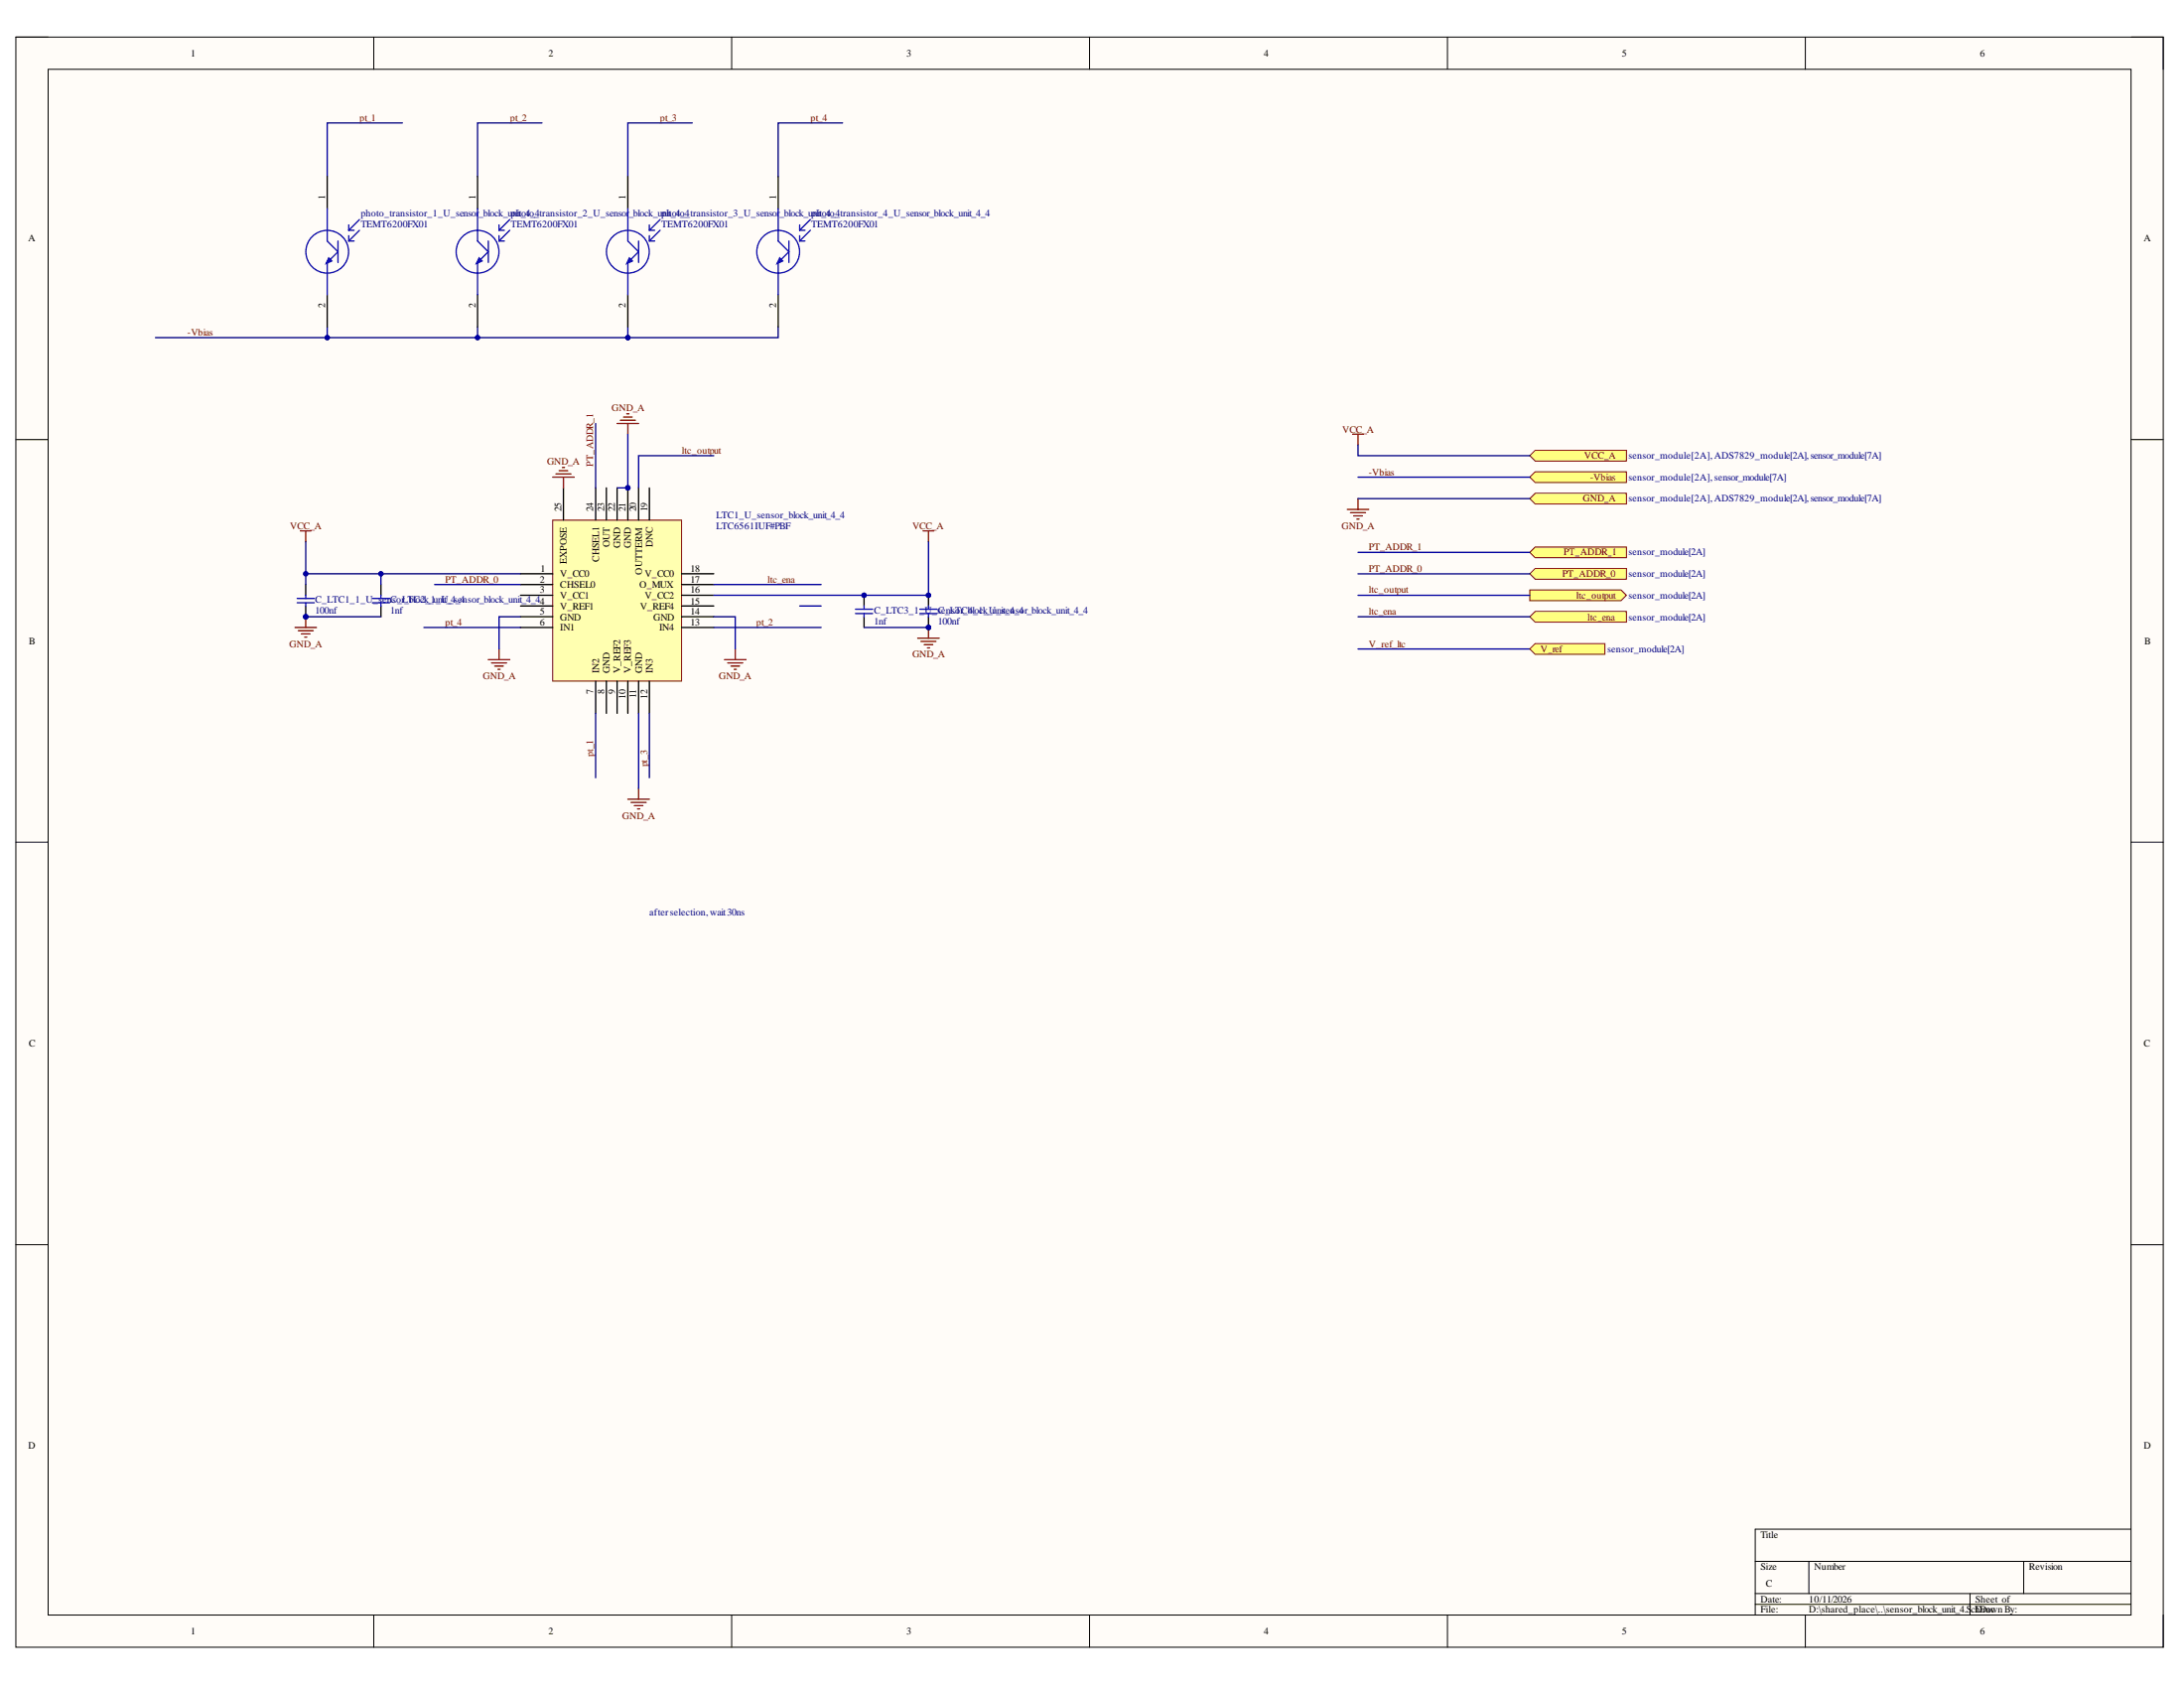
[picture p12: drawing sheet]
<svg xmlns="http://www.w3.org/2000/svg" width="279mm" height="216mm" viewBox="0 0 279 216" stroke-linecap="round" stroke-linejoin="round" font-family="sans-serif">
<path d="M2 4.7h274.7v206h-274.7z" fill-rule="evenodd" fill="#fffcf8"/>
<path d="M2 4.7h274.7v206h-274.7z" fill="none" stroke="#000" stroke-width=".13"/>
<path d="M6.2 8.9h266.4v197.7h-266.4z" fill-rule="evenodd" fill="#fffcf8"/>
<g fill="none" stroke="#000" stroke-width=".13">
<path d="M2 4.7h4.2M6.2 8.9h266.4v197.7h-266.4zM47.8 4.7v4.2M93.6 4.7v4.2M139.4 4.7v4.2M185.2 4.7v4.2M231 4.7v4.2M272.6 4.7h4.1v4.2M2 56.2h4.2M272.6 56.2h4.1M2 107.7h4.2M272.6 107.7h4.1"/>
<path d="M2 159.2h4.2M272.6 159.2h4.1M224.5 199.7h48.1M231.4 199.7v4.1M258.9 199.7v4.1M272.6 195.6h-48.1v11M47.8 206.6v4.1M93.6 206.6v4.1M139.4 206.6v4.1M185.2 206.6v4.1M224.5 203.8h48.1M224.5 205.2h48.1"/>
<path d="M231 206.6v4.1M252 203.8v2.8M276.7 206.6v4.1"/>
</g>
<circle cx="80.3" cy="62.4" r=".27" fill="#000080"/>
<circle cx="80.3" cy="62.4" r=".27" fill="none" stroke="#000080" stroke-width=".13"/>
<path d="M70.7 66.5h16.5v20.6h-16.5z" fill-rule="evenodd" fill="#ffffb0"/>
<path d="M70.7 66.5h16.5v20.6h-16.5z" fill="none" stroke="#800000" stroke-width=".13"/>
<g fill="none" stroke="#000" stroke-width=".17">
<path d="M66.6 73.4h4.1M66.6 74.8h4.1M66.6 76.1h4.1M66.6 77.5h4.1M66.6 78.9h4.1M80.3 62.4v4.1M81.7 62.4v4.1M83.1 62.4v4.1M87.2 73.4h4.1M87.2 74.8h4.1M87.2 76.1h4.1M87.2 77.5h4.1"/>
<path d="M87.2 78.9h4.1M66.6 80.3h4.1M76.2 87.1v4.1M77.6 87.1v4.1M78.9 87.1v4.1M80.3 87.1v4.1M81.7 87.1v4.1M83.1 87.1v4.1M87.2 80.3h4.1"/>
</g>
<circle cx="80.3" cy="62.4" r=".27" fill="#000080"/>
<circle cx="80.3" cy="62.4" r=".27" fill="none" stroke="#000080" stroke-width=".13"/>
<path d="M72.1 62.4v4.1M76.2 62.4v4.1M77.6 62.4v4.1M78.9 62.4v4.1" fill="none" stroke="#000" stroke-width=".17"/>
<path d="M38.4 67.9h1.4M39.1 67.9v1.4" fill="none" stroke="#800000" stroke-width=".17"/>
<circle cx="39.1" cy="78.9" r=".28" fill="#000080"/>
<circle cx="39.1" cy="78.9" r=".28" fill="none" stroke="#000080" stroke-width=".13"/>
<path d="M39.1 74.8v1.3M39.1 77.5v1.4" fill="none" stroke="#000" stroke-width=".17"/>
<circle cx="39.1" cy="78.9" r=".28" fill="#000080"/>
<circle cx="39.1" cy="78.9" r=".28" fill="none" stroke="#000080" stroke-width=".13"/>
<path d="M38 77.1h2.2M38 76.5h2.2M39.1 76.1v.4M39.1 77.1v.4" fill="none" stroke="#00f" stroke-width=".17"/>
<path d="M39.1 78.9v1.4M37.7 80.3h2.8M38.2 80.7h1.9M38.6 81.1h1.1M39 81.5h.3" fill="none" stroke="#800000" stroke-width=".17"/>
<circle cx="39.1" cy="78.9" r=".28" fill="#000080"/>
<circle cx="39.1" cy="78.9" r=".28" fill="none" stroke="#000080" stroke-width=".13"/>
<path d="M48.7 74.8v1.3M48.7 77.5v1.4" fill="none" stroke="#000" stroke-width=".17"/>
<path d="M47.6 77.1h2.2M47.6 76.5h2.2M48.7 76.1v.4M48.7 77.1v.4" fill="none" stroke="#00f" stroke-width=".17"/>
<path d="M118.1 67.9h1.4M118.8 67.9v1.4" fill="none" stroke="#800000" stroke-width=".17"/>
<circle cx="118.8" cy="76.1" r=".28" fill="#000080"/>
<circle cx="118.8" cy="76.1" r=".28" fill="none" stroke="#000080" stroke-width=".13"/>
<circle cx="118.8" cy="80.3" r=".28" fill="#000080"/>
<circle cx="118.8" cy="80.3" r=".28" fill="none" stroke="#000080" stroke-width=".13"/>
<path d="M118.8 76.1v1.4" fill="none" stroke="#000" stroke-width=".17"/>
<circle cx="118.8" cy="76.1" r=".28" fill="#000080"/>
<circle cx="118.8" cy="76.1" r=".28" fill="none" stroke="#000080" stroke-width=".13"/>
<path d="M118.8 78.9v1.4" fill="none" stroke="#000" stroke-width=".17"/>
<circle cx="118.8" cy="80.3" r=".28" fill="#000080"/>
<circle cx="118.8" cy="80.3" r=".28" fill="none" stroke="#000080" stroke-width=".13"/>
<path d="M117.7 78.5h2.2M117.7 77.9h2.2M118.8 77.5v.4M118.8 78.5v.4" fill="none" stroke="#00f" stroke-width=".17"/>
<path d="M117.4 81.6h2.8M117.8 82h1.9M118.2 82.5h1.1M118.6 82.9h.3M118.8 80.3v1.3" fill="none" stroke="#800000" stroke-width=".17"/>
<circle cx="118.8" cy="80.3" r=".28" fill="#000080"/>
<circle cx="118.8" cy="80.3" r=".28" fill="none" stroke="#000080" stroke-width=".13"/>
<circle cx="110.5" cy="76.1" r=".28" fill="#000080"/>
<circle cx="110.5" cy="76.1" r=".28" fill="none" stroke="#000080" stroke-width=".13"/>
<path d="M110.5 76.1v1.4" fill="none" stroke="#000" stroke-width=".17"/>
<circle cx="110.5" cy="76.1" r=".28" fill="#000080"/>
<circle cx="110.5" cy="76.1" r=".28" fill="none" stroke="#000080" stroke-width=".13"/>
<path d="M110.5 78.9v1.4" fill="none" stroke="#000" stroke-width=".17"/>
<path d="M109.4 78.5h2.2M109.4 77.9h2.2M110.5 77.5v.4M110.5 78.5v.4" fill="none" stroke="#00f" stroke-width=".17"/>
<g fill="none" stroke="#800000" stroke-width=".17">
<path d="M78.9 54.2h2.8M79.4 53.8h1.9M79.8 53.3h1.1M80.2 52.9h.3M80.3 54.2v1.3M173 55.5h1.4M173.7 55.5v1.4M172.4 65.2h2.7M172.8 65.6h1.9M173.2 66h1.1M173.6 66.4h.3M173.7 63.8v1.4"/>
<path d="M62.5 84.4h2.7M62.9 84.8h1.9M63.3 85.2h1.1M63.7 85.6h.3M63.8 83v1.4M92.7 84.4h2.7M93.1 84.8h1.9M93.5 85.2h1.1M93.9 85.6h.3M94.1 83v1.4M80.3 102.2h2.8M80.7 102.6h2"/>
<path d="M81.1 103h1.1M81.6 103.5h.2M81.7 100.8v1.4"/>
</g>
<path d="M195.7 58.3l.7-.7h11.7v1.4h-11.7z" fill-rule="evenodd" fill="#ffff80"/>
<path d="M195.7 58.3l.7-.7h11.7v1.4h-11.7z" fill="none" stroke="#800000" stroke-width=".13"/>
<path d="M195.7 61l.7-.7h11.7v1.4h-11.7z" fill-rule="evenodd" fill="#ffff80"/>
<path d="M195.7 61l.7-.7h11.7v1.4h-11.7z" fill="none" stroke="#800000" stroke-width=".13"/>
<path d="M195.7 63.8l.7-.7h11.7v1.4h-11.7z" fill-rule="evenodd" fill="#ffff80"/>
<path d="M195.7 63.8l.7-.7h11.7v1.4h-11.7z" fill="none" stroke="#800000" stroke-width=".13"/>
<path d="M195.7 70.7l.7-.7h11.7v1.3h-11.7z" fill-rule="evenodd" fill="#ffff80"/>
<path d="M195.7 70.7l.7-.7h11.7v1.3h-11.7z" fill="none" stroke="#800000" stroke-width=".13"/>
<path d="M195.7 73.4l.7-.7h11.7v1.4h-11.7z" fill-rule="evenodd" fill="#ffff80"/>
<path d="M195.7 73.4l.7-.7h11.7v1.4h-11.7z" fill="none" stroke="#800000" stroke-width=".13"/>
<path d="M195.7 75.5h11.7l.7 .6-.7 .7h-11.7z" fill-rule="evenodd" fill="#ffff80"/>
<path d="M195.7 75.5h11.7l.7 .6-.7 .7h-11.7z" fill="none" stroke="#800000" stroke-width=".13"/>
<path d="M195.7 78.9l.7-.7h11.7v1.4h-11.7z" fill-rule="evenodd" fill="#ffff80"/>
<path d="M195.7 78.9l.7-.7h11.7v1.4h-11.7z" fill="none" stroke="#800000" stroke-width=".13"/>
<path d="M71.9 59.8h.3M70.7 61h2.8M71.1 60.6h1.9M71.5 60.2h1.1M72.1 61v1.4" fill="none" stroke="#800000" stroke-width=".17"/>
<path d="M39.1 78.9h9.6M91.3 74.8h13.7M54.2 80.3h12.4M76.2 91.2v8.3M83.1 91.2v8.3M91.3 80.3h13.7" fill="none" stroke="#000080" stroke-width=".17"/>
<circle cx="39.1" cy="78.9" r=".28" fill="#000080"/>
<circle cx="39.1" cy="78.9" r=".28" fill="none" stroke="#000080" stroke-width=".13"/>
<path d="M48.7 73.4v1.4" fill="none" stroke="#000080" stroke-width=".17"/>
<circle cx="48.7" cy="73.4" r=".27" fill="#000080"/>
<circle cx="48.7" cy="73.4" r=".27" fill="none" stroke="#000080" stroke-width=".13"/>
<path d="M110.5 80.3h8.3" fill="none" stroke="#000080" stroke-width=".17"/>
<circle cx="118.8" cy="80.3" r=".28" fill="#000080"/>
<circle cx="118.8" cy="80.3" r=".28" fill="none" stroke="#000080" stroke-width=".13"/>
<path d="M76.2 54.2v8.2M55.6 74.8h11M66.6 78.9h-2.8v4.1M78.9 62.4h1.4M91.3 78.9h2.8v4.1" fill="none" stroke="#000080" stroke-width=".17"/>
<circle cx="80.3" cy="62.4" r=".27" fill="#000080"/>
<circle cx="80.3" cy="62.4" r=".27" fill="none" stroke="#000080" stroke-width=".13"/>
<path d="M80.3 55.5v6.9" fill="none" stroke="#000080" stroke-width=".17"/>
<circle cx="80.3" cy="62.4" r=".27" fill="#000080"/>
<circle cx="80.3" cy="62.4" r=".27" fill="none" stroke="#000080" stroke-width=".13"/>
<path d="M91.3 58.3h-9.6v4.1M102.3 77.5h2.7M118.8 69.3v6.8h-27.5M81.7 91.2v9.6" fill="none" stroke="#000080" stroke-width=".17"/>
<circle cx="110.5" cy="76.1" r=".28" fill="#000080"/>
<circle cx="110.5" cy="76.1" r=".28" fill="none" stroke="#000080" stroke-width=".13"/>
<circle cx="118.8" cy="76.1" r=".28" fill="#000080"/>
<circle cx="118.8" cy="76.1" r=".28" fill="none" stroke="#000080" stroke-width=".13"/>
<path d="M39.1 69.3v4.1" fill="none" stroke="#000080" stroke-width=".17"/>
<circle cx="39.1" cy="73.4" r=".27" fill="#000080"/>
<circle cx="39.1" cy="73.4" r=".27" fill="none" stroke="#000080" stroke-width=".13"/>
<path d="M41.9 41.8v1.4M173.7 56.9v1.4h22M173.7 61h22M173.7 63.8h22M173.7 70.7h22M173.7 73.4h22M173.7 76.1h22M173.7 78.9h22" fill="none" stroke="#000080" stroke-width=".17"/>
<circle cx="41.9" cy="43.2" r=".28" fill="#000080"/>
<circle cx="41.9" cy="43.2" r=".28" fill="none" stroke="#000080" stroke-width=".13"/>
<path d="M51.5 15.7h-9.6v6.9M61.1 41.8v1.4" fill="none" stroke="#000080" stroke-width=".17"/>
<circle cx="61.1" cy="43.2" r=".28" fill="#000080"/>
<circle cx="61.1" cy="43.2" r=".28" fill="none" stroke="#000080" stroke-width=".13"/>
<path d="M69.3 15.7h-8.2v6.9M88.6 15.7h-8.3v6.9M19.9 43.2h60.4" fill="none" stroke="#000080" stroke-width=".17"/>
<circle cx="41.9" cy="43.2" r=".28" fill="#000080"/>
<circle cx="41.9" cy="43.2" r=".28" fill="none" stroke="#000080" stroke-width=".13"/>
<circle cx="61.1" cy="43.2" r=".28" fill="#000080"/>
<circle cx="61.1" cy="43.2" r=".28" fill="none" stroke="#000080" stroke-width=".13"/>
<circle cx="80.3" cy="43.2" r=".28" fill="#000080"/>
<circle cx="80.3" cy="43.2" r=".28" fill="none" stroke="#000080" stroke-width=".13"/>
<path d="M107.8 15.7h-8.2v6.9M80.3 41.8v1.4" fill="none" stroke="#000080" stroke-width=".17"/>
<circle cx="80.3" cy="43.2" r=".28" fill="#000080"/>
<circle cx="80.3" cy="43.2" r=".28" fill="none" stroke="#000080" stroke-width=".13"/>
<path d="M66.6 73.4h-27.5v1.4" fill="none" stroke="#000080" stroke-width=".17"/>
<circle cx="39.1" cy="73.4" r=".27" fill="#000080"/>
<circle cx="39.1" cy="73.4" r=".27" fill="none" stroke="#000080" stroke-width=".13"/>
<circle cx="48.7" cy="73.4" r=".27" fill="#000080"/>
<circle cx="48.7" cy="73.4" r=".27" fill="none" stroke="#000080" stroke-width=".13"/>
<path d="M99.6 41.8v1.4h-19.3" fill="none" stroke="#000080" stroke-width=".17"/>
<circle cx="80.3" cy="43.2" r=".28" fill="#000080"/>
<circle cx="80.3" cy="43.2" r=".28" fill="none" stroke="#000080" stroke-width=".13"/>
<path d="M41.9 22.6v4.1M41.9 37.7v4.1" fill="none" stroke="#000" stroke-width=".17"/>
<g fill="none" stroke="#00f" stroke-width=".17">
<path d="M41.9 26.7v4.1l1.3 1.4-1.3 1.4M43.2 30.8v2.8M44.6 28.8v.7M44.6 30.1v.7M44.6 29.5h.7M44.6 30.8h.7M46 28.1l-1.4 1.4M46 29.5l-1.4 1.3"/>
<circle cx="41.9" cy="32.2" r="2.74"/>
</g>
<path d="M42.1 33l.3 .4-.7 .3z" fill="#00f"/>
<g fill="none" stroke="#00f" stroke-width=".17">
<path d="M41.9 33.6v4.1M42.1 33l.3 .4-.7 .3zM61.1 26.7v4.1l1.4 1.4-1.4 1.4M62.5 30.8v2.8M63.8 28.8v.7M63.8 30.1v.7M63.8 29.5h.7M63.8 30.8h.7M65.2 28.1l-1.4 1.4M65.2 29.5l-1.4 1.3"/>
<circle cx="61.1" cy="32.2" r="2.74"/>
</g>
<path d="M61.1 22.6v4.1M61.1 37.7v4.1" fill="none" stroke="#000" stroke-width=".17"/>
<path d="M61.3 33l.4 .4-.8 .3z" fill="#00f"/>
<path d="M61.1 33.6v4.1M61.3 33l.4 .4-.8 .3zM80.3 34.9a2.74 2.74 0 0 1-2.4-3.9 2.74 2.74 0 0 1 4.6-.5 2.74 2.74 0 0 1-1.6 4.4h-.6M80.3 26.7v4.1l1.4 1.4-1.4 1.4M81.7 30.8v2.8M83.1 28.8v.7M83.1 30.1v.7M83.1 29.5h.7M83.1 30.8h.7M84.4 28.1l-1.3 1.4M84.4 29.5l-1.3 1.3" fill="none" stroke="#00f" stroke-width=".17"/>
<path d="M80.3 22.6v4.1M80.3 37.7v4.1" fill="none" stroke="#000" stroke-width=".17"/>
<path d="M80.5 33l.4 .4-.7 .3z" fill="#00f"/>
<path d="M80.3 33.6v4.1M80.5 33l.4 .4-.7 .3zM99.5 34.9a2.74 2.74 0 0 1-2.4-3.9 2.74 2.74 0 0 1 4.6-.5 2.74 2.74 0 0 1-1.5 4.4h-.6M99.6 26.7v4.1l1.3 1.4-1.3 1.4M100.9 30.8v2.8M102.3 28.8v.7M102.3 30.1v.7M102.3 29.5h.7M102.3 30.8h.7M103.7 28.1l-1.4 1.4M103.7 29.5l-1.4 1.3" fill="none" stroke="#00f" stroke-width=".17"/>
<path d="M99.6 22.6v4.1M99.6 37.7v4.1" fill="none" stroke="#000" stroke-width=".17"/>
<path d="M99.7 33l.4 .4-.7 .3z" fill="#00f"/>
<path d="M99.6 33.6v4.1M99.7 33l.4 .4-.7 .3z" fill="none" stroke="#00f" stroke-width=".17"/>
<path d="M173.7 83h22" fill="none" stroke="#000080" stroke-width=".17"/>
<path d="M195.7 83l.7-.7h8.9v1.4h-8.9z" fill-rule="evenodd" fill="#ffff80"/>
<path d="M195.7 83l.7-.7h8.9v1.4h-8.9z" fill="none" stroke="#800000" stroke-width=".13"/>
<g font-size="1.3">
<text x="24.4" y="7.3">1</text>
<text x="70.1" y="7.3">2</text>
<text x="116" y="7.3">3</text>
<text x="161.7" y="7.3">4</text>
<text x="207.5" y="7.3">5</text>
<text x="253.3" y="7.3">6</text>
<text x="41.6" y="25.6" transform="rotate(-90 41.6 25.6)">1</text>
<text x="60.9" y="25.6" transform="rotate(-90 60.9 25.6)">1</text>
<text x="80" y="25.6" transform="rotate(-90 80 25.6)">1</text>
<text x="99.3" y="25.6" transform="rotate(-90 99.3 25.6)">1</text>
<text x="3.6" y="30.9">A</text>
<text x="274.3" y="30.9">A</text>
<text x="41.6" y="39.4" transform="rotate(-90 41.6 39.4)">2</text>
<text x="60.9" y="39.4" transform="rotate(-90 60.9 39.4)">2</text>
<text x="80" y="39.4" transform="rotate(-90 80 39.4)">2</text>
<text x="99.3" y="39.4" transform="rotate(-90 99.3 39.4)">2</text>
<text x="71.8" y="65.5" transform="rotate(-90 71.8 65.5)">25</text>
<text x="75.9" y="65.5" transform="rotate(-90 75.9 65.5)">24</text>
<text x="77.3" y="65.5" transform="rotate(-90 77.3 65.5)">23</text>
<text x="78.7" y="65.5" transform="rotate(-90 78.7 65.5)">22</text>
<text x="80" y="65.5" transform="rotate(-90 80 65.5)">21</text>
<text x="81.4" y="65.5" transform="rotate(-90 81.4 65.5)">20</text>
<text x="82.8" y="65.5" transform="rotate(-90 82.8 65.5)">19</text>
<text x="76.7" y="71.9" transform="rotate(-90 76.7 71.9)">CHSEL1</text>
<text x="78" y="70" transform="rotate(-90 78 70)">OUT</text>
<text x="79.4" y="70.1" transform="rotate(-90 79.4 70.1)">GND</text>
<text x="80.7" y="70.1" transform="rotate(-90 80.7 70.1)">GND</text>
<text x="83.5" y="70" transform="rotate(-90 83.5 70)">DNC</text>
<text x="69" y="74.5">2</text>
<text x="69" y="75.9">3</text>
<text x="69.1" y="73.2">1</text>
<text x="71.7" y="73.8">V_CC0</text>
<text x="71.7" y="75.2">CHSEL0</text>
<text x="71.7" y="76.5">V_CC1</text>
<text x="71.7" y="78">V_REF1</text>
<text x="72.5" y="72.1" transform="rotate(-90 72.5 72.1)">EXPOSE</text>
<text x="81.8" y="75.2">O_MUX</text>
<text x="81.9" y="78">V_REF4</text>
<text x="82.1" y="73.5" transform="rotate(-90 82.1 73.5)">OUTTERM</text>
<text x="82.5" y="76.5">V_CC2</text>
<text x="82.5" y="73.8">V_CC0</text>
<text x="88.3" y="77.3">15</text>
<text x="88.3" y="75.9">16</text>
<text x="88.3" y="74.5">17</text>
<text x="88.3" y="73.2">18</text>
<text x="3.7" y="82.4">B</text>
<text x="69" y="78.6">5</text>
<text x="69" y="80">6</text>
<text x="71.7" y="79.3">GND</text>
<text x="71.7" y="80.7">IN1</text>
<text x="83.6" y="79.3">GND</text>
<text x="84.3" y="80.7">IN4</text>
<text x="88.3" y="80">13</text>
<text x="88.3" y="78.6">14</text>
<text x="274.3" y="82.4">B</text>
<text x="75.9" y="88.8" transform="rotate(-90 75.9 88.8)">7</text>
<text x="76.7" y="86.2" transform="rotate(-90 76.7 86.2)">IN2</text>
<text x="77.3" y="88.8" transform="rotate(-90 77.3 88.8)">8</text>
<text x="78" y="86.2" transform="rotate(-90 78 86.2)">GND</text>
<text x="78.7" y="88.8" transform="rotate(-90 78.7 88.8)">9</text>
<text x="79.4" y="86.2" transform="rotate(-90 79.4 86.2)">V_REF2</text>
<text x="80" y="89.4" transform="rotate(-90 80 89.4)">10</text>
<text x="80.7" y="86.2" transform="rotate(-90 80.7 86.2)">V_REF3</text>
<text x="81.4" y="89.3" transform="rotate(-90 81.4 89.3)">11</text>
<text x="82.1" y="86.2" transform="rotate(-90 82.1 86.2)">GND</text>
<text x="82.8" y="89.4" transform="rotate(-90 82.8 89.4)">12</text>
<text x="83.5" y="86.2" transform="rotate(-90 83.5 86.2)">IN3</text>
<text x="3.7" y="133.9">C</text>
<text x="274.3" y="133.9">C</text>
<text x="3.6" y="185.3">D</text>
<text x="274.3" y="185.3">D</text>
<text x="225.2" y="196.7">Title</text>
<text x="225.2" y="200.8">Size</text>
<text x="225.9" y="202.9">C</text>
<text x="232.1" y="200.8">Number</text>
<text x="259.5" y="200.8">Revision</text>
<text x="24.4" y="209.1">1</text>
<text x="70.1" y="209.1">2</text>
<text x="116" y="209.1">3</text>
<text x="161.7" y="209.1">4</text>
<text x="207.5" y="209.1">5</text>
<text x="225.2" y="204.9">Date:</text>
<text x="225.2" y="206.3">File:</text>
<text x="231.4" y="204.9">10/11/2026</text>
<text x="231.4" y="206.3">D:\shared_place\..\sensor_block_unit_4.S</text>
<text x="252.2" y="206.3">chDoc</text>
<text x="252.7" y="204.9">Sheet of</text>
<text x="252.7" y="206.3">DrawnBy:</text>
<text x="253.3" y="209.1">6</text>
</g>
<g font-size="1.3" fill="#800000">
<text x="46" y="15.5">pt_1</text>
<text x="65.2" y="15.5">pt_2</text>
<text x="84.4" y="15.5">pt_3</text>
<text x="103.7" y="15.5">pt_4</text>
<text x="24" y="42.9">-Vbias</text>
<text x="78.3" y="52.5">GND_A</text>
<text x="70" y="59.4">GND_A</text>
<text x="75.9" y="59.6" transform="rotate(-90 75.9 59.6)">PT_ADDR_1</text>
<text x="87.2" y="58">ltc_output</text>
<text x="171.7" y="55.3">VCC_A</text>
<text x="202.7" y="58.7">VCC_A</text>
<text x="175.1" y="60.8">-Vbias</text>
<text x="202.5" y="64.2">GND_A</text>
<text x="203.4" y="61.5">-Vbias</text>
<text x="37.1" y="67.7">VCC_A</text>
<text x="116.7" y="67.7">VCC_A</text>
<text x="171.7" y="67.7">GND_A</text>
<text x="175.1" y="70.4">PT_ADDR_1</text>
<text x="200" y="71">PT_ADDR_1</text>
<text x="57" y="74.5">PT_ADDR_0</text>
<text x="98.2" y="74.5">ltc_ena</text>
<text x="175.1" y="73.2">PT_ADDR_0</text>
<text x="175.1" y="75.9">ltc_output</text>
<text x="199.9" y="73.8">PT_ADDR_0</text>
<text x="201.7" y="76.5">ltc_output</text>
<text x="37" y="82.8">GND_A</text>
<text x="57" y="80">pt_4</text>
<text x="96.8" y="80">pt_2</text>
<text x="175.1" y="78.6">ltc_ena</text>
<text x="175.1" y="82.8">V_ref_ltc</text>
<text x="197.1" y="83.5">V_ref</text>
<text x="203.1" y="79.3">ltc_ena</text>
<text x="61.8" y="86.8">GND_A</text>
<text x="92" y="86.8">GND_A</text>
<text x="116.7" y="84.1">GND_A</text>
<text x="75.9" y="96.7" transform="rotate(-90 75.9 96.7)">pt_1</text>
<text x="82.8" y="98.1" transform="rotate(-90 82.8 98.1)">pt_3</text>
<text x="79.6" y="104.7">GND_A</text>
</g>
<g font-size="1.3" fill="#000080">
<text x="46.1" y="27.7">photo_transistor_1_U_sensor</text>
<text x="46.1" y="29.1">TEMT6200FX01</text>
<text x="61.2" y="27.7">_block_upnhit_4_4transistor_2_U_sensor</text>
<text x="65.3" y="29.1">TEMT6200FX01</text>
<text x="66.7" y="27.7">oto_</text>
<text x="80.4" y="27.7">_block_upnh_4__transistor_3_U_sensor</text>
<text x="84.6" y="29.1">TEMT6200FX01</text>
<text x="85.3" y="27.7">itoto4</text>
<text x="99.7" y="27.7">_block_upnhit_4_4transistor_4_U_sensor_block_unit_4_4</text>
<text x="103.8" y="29.1">TEMT6200FX01</text>
<text x="105.1" y="27.7">oto_</text>
<text x="208.3" y="58.7">sensor_module[2A],ADS7829_module[2A],sensor_module[7A]</text>
<text x="208.3" y="61.5">sensor_module[2A],sensor_module[7A]</text>
<text x="208.3" y="64.2">sensor_module[2A],ADS7829_module[2A],sensor_module[7A]</text>
<text x="91.6" y="66.3">LTC1_U_sensor_block_unit_4_4</text>
<text x="91.6" y="67.7">LTC6561IUF#PBF</text>
<text x="208.3" y="71">sensor_module[2A]</text>
<text x="40.3" y="77.1">C_LTC1_1_U_senC_LTlock_unit_4_4</text>
<text x="50.2" y="77.1">sor_bC2_1_U_sensor_block_unit_4_44</text>
<text x="208.3" y="73.8">sensor_module[2A]</text>
<text x="208.3" y="76.5">sensor_module[2A]</text>
<text x="40.3" y="78.5">100nf</text>
<text x="49.9" y="78.5">1nf</text>
<text x="111.8" y="79.8">1nf</text>
<text x="111.8" y="78.5">C_LTC3_1_U_sC_LTC4_1k_uns_ns4</text>
<text x="120" y="79.8">100nf</text>
<text x="120.4" y="78.5">ensor_bloc_U_ite4_or_block_unit_4_4</text>
<text x="205.6" y="83.5">sensor_module[2A]</text>
<text x="208.3" y="79.3">sensor_module[2A]</text>
<text x="83.1" y="117.1">afterselection,wait30ns</text>
</g>
</svg>
